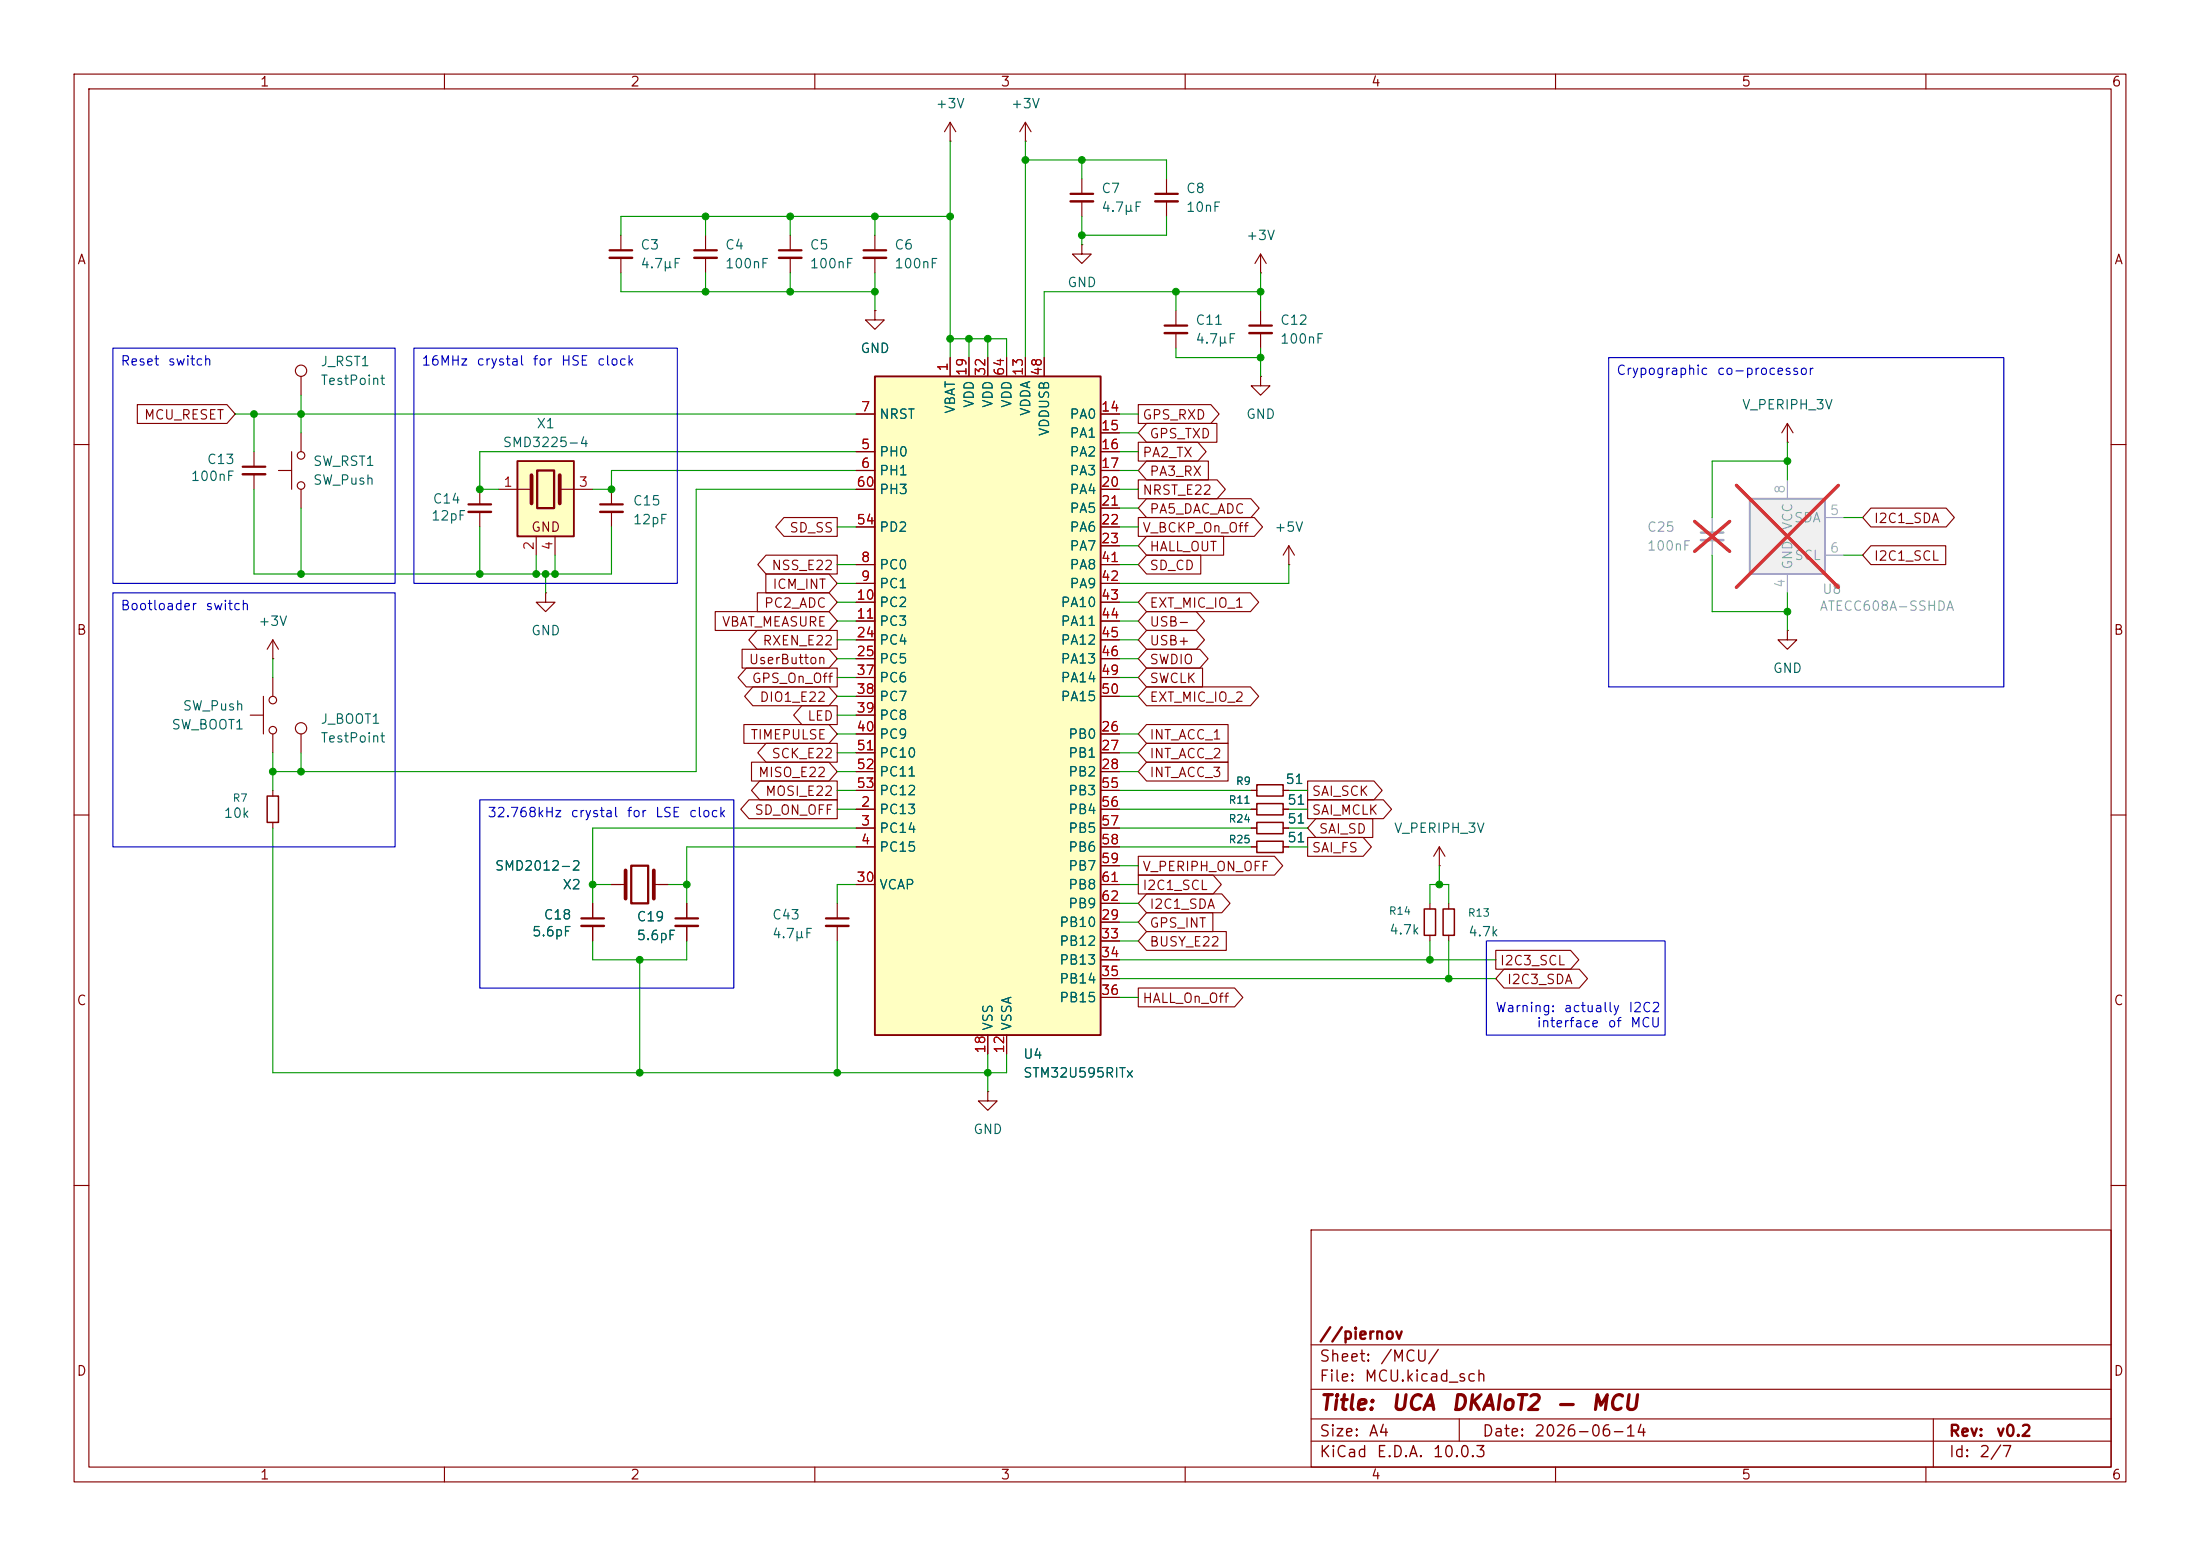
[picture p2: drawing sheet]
<svg xmlns="http://www.w3.org/2000/svg" width="297mm" height="210mm" viewBox="0 0 297 210" stroke-linecap="round" stroke-linejoin="round" font-family="sans-serif">
<g fill="none" stroke="#840000" stroke-width=".15">
<path d="M10 10h277v190h-277zM12 12h273v186h-273zM60 10v2M110 10v2M160 10v2M210 10v2M260 10v2M10 60h2M285 60h2M10 110h2M285 110h2M10 160h2"/>
<path d="M177 166h108v32h-108zM285 160h2M60 198v2M110 198v2M160 198v2M177 194.5h108M177 191.5h108M177 187.5h108M177 181.5h108M197 191.5v3M210 198v2M260 198v2"/>
<path d="M261 191.5v6.5"/>
</g>
<path d="M118.1 50.8h30.5v88.9h-30.5z" fill="#ffffc2"/>
<path d="M118.1 50.8h30.5v88.9h-30.5z" fill="none" stroke="#840000" stroke-width=".25"/>
<g fill="none" stroke="#840000" stroke-width=".15">
<path d="M115.6 55.9h2.5M128.3 48.3v2.5M130.8 48.3v2.5M133.3 48.3v2.5M135.9 48.3v2.5M138.4 48.3v2.5M141 48.3v2.5M148.6 55.9h2.5M148.6 58.4h2.5M115.6 61h2.5M115.6 63.5h2.5M115.6 76.2h2.5"/>
<path d="M115.6 78.7h2.5M115.6 66h2.5M115.6 71.1h2.5M148.6 61h2.5M148.6 63.5h2.5M148.6 76.2h2.5M148.6 78.7h2.5M148.6 66h2.5M148.6 68.6h2.5M148.6 71.1h2.5M148.6 73.7h2.5M115.6 81.3h2.5"/>
<path d="M115.6 83.8h2.5M115.6 86.4h2.5M115.6 88.9h2.5M115.6 99.1h2.5M115.6 91.4h2.5M115.6 94h2.5M115.6 96.5h2.5M148.6 81.3h2.5M148.6 83.8h2.5M148.6 86.4h2.5M148.6 88.9h2.5M148.6 99.1h2.5"/>
<path d="M148.6 91.4h2.5M148.6 94h2.5M241.3 85.1v1.3h1.3l-1.3 1.2-1.3-1.2h1.3M241.3 85.1h.1M115.6 109.2h2.5M115.6 111.8h2.5M115.6 114.3h2.5M115.6 101.6h2.5M115.6 104.1h2.5M115.6 119.4h2.5M115.6 106.7h2.5M148.6 109.2h2.5"/>
<path d="M148.6 111.8h2.5M148.6 114.3h2.5M148.6 101.6h2.5M148.6 104.1h2.5M148.6 119.4h2.5M148.6 106.7h2.5M148.6 116.8h2.5M133.3 139.7v2.5M135.9 139.7v2.5M148.6 124.5h2.5M148.6 127h2.5M148.6 129.5h2.5"/>
<path d="M148.6 132.1h2.5M148.6 134.6h2.5M148.6 121.9h2.5M193 121.9v.8M193 126.2v.8"/>
</g>
<path d="M192.3 122.7h1.5v3.5h-1.5z" fill="none" stroke="#840000" stroke-width=".2"/>
<path d="M229.6 71.9h3.1" fill="none" stroke="#a1a1a1" stroke-width=".3"/>
<path d="M229.6 72.9h3.1" fill="none" stroke="#a1a1a1" stroke-width=".33"/>
<path d="M231.1 69.9v2M231.1 72.9v2" fill="none" stroke="#a1a1a1" stroke-width=".15"/>
<path d="M228.8 70.4l4.7 4M233.5 70.4l-4.7 4" fill="none" stroke="#e12e31" stroke-width=".46"/>
<path d="M236.2 67.3h10.2v10.2h-10.2z" fill="#f0f0f0"/>
<path d="M236.2 67.3h10.2v10.2h-10.2z" fill="none" stroke="#a1a1a1" stroke-width=".25"/>
<path d="M241.3 64.8v2.5M241.3 77.5v2.5M246.4 69.9h2.5M246.4 74.9h2.5" fill="none" stroke="#a1a1a1" stroke-width=".15"/>
<path d="M234.4 65.5l13.8 13.8M248.2 65.5l-13.8 13.8" fill="none" stroke="#e12e31" stroke-width=".46"/>
<g fill="none" stroke="#840000" stroke-width=".15">
<path d="M83.8 31.8v2M83.8 34.8v2M95.2 31.8v2M95.2 34.8v2M40.6 50.8v2.5M40.6 58.4v2.6M241.3 59.7h.1M241.3 57.2l-.8 1.2M241.3 57.2l.8 1.2M241.3 57.2v2.5M34.3 61v2M34.3 64v2"/>
<path d="M37.6 63.5h1.8M39.4 61v5M40.6 66v2.6M64.8 66v2.1M64.8 69.1v2M82.5 66v2.1M82.5 69.1v2M174 76.2h.1M174 73.7l-.8 1.2M174 73.7l.8 1.2M174 73.7v2.5M194.3 116.8h.1"/>
<path d="M194.3 114.3l-.8 1.3M194.3 114.3l.8 1.3M194.3 114.3v2.5M195.6 121.9v.8M195.6 126.2v.8"/>
<circle cx="40.6" cy="50" r=".76"/>
<circle cx="40.6" cy="61.5" r=".51"/>
<circle cx="40.6" cy="65.5" r=".51"/>
</g>
<path d="M194.8 122.7h1.5v3.5h-1.5z" fill="none" stroke="#840000" stroke-width=".2"/>
<path d="M82.3 33.8h3M93.7 33.8h3.1M32.8 63h3M63.2 68.1h3.1M81 68.1h3.1" fill="none" stroke="#840000" stroke-width=".3"/>
<path d="M82.3 34.8h3M93.7 34.8h3.1M32.8 64h3M63.2 69.1h3.1M81 69.1h3.1" fill="none" stroke="#840000" stroke-width=".33"/>
<path d="M69.8 62.2h7.7v10.2h-7.7z" fill="#ffffc2"/>
<path d="M69.8 62.2h7.7v10.2h-7.7z" fill="none" stroke="#840000" stroke-width=".25"/>
<g fill="none" stroke="#840000" stroke-width=".15">
<path d="M128.3 19.1h.1M128.3 16.5l-.8 1.3M128.3 16.5l.7 1.3M128.3 16.5v2.6M138.4 19.1h.1M138.4 16.5l-.7 1.3M138.4 16.5l.8 1.3M138.4 16.5v2.6M106.7 31.8v2M106.7 34.8v2M118.1 31.8v2M118.1 34.8v2"/>
<path d="M146 33v1.3h1.3l-1.3 1.3-1.2-1.3h1.2M146 33h.1M146 24.1v2.1M146 27.2v2M157.5 24.1v2.1M157.5 27.2v2M170.2 36.8h.1M170.2 34.3l-.8 1.3M170.2 34.3l.7 1.3M170.2 34.3v2.5M18.5 54.6h12.1l1.1 1.3-1.1 1.3h-12.1zM115.6 55.9h2.5"/>
<path d="M118.1 41.9v1.3h1.3l-1.3 1.3-1.3-1.3h1.3M118.1 41.9h.1M128.3 48.3v2.5M130.8 48.3v2.5M133.3 48.3v2.5M135.9 48.3v2.5M138.4 48.3v2.5M141 48.3v2.5M148.6 55.9h2.5M148.6 58.4h2.5M153.7 54.6h9.8l1.1 1.3-1.1 1.3h-9.8zM153.7 59.7h8l1.1 1.3-1.1 1.2h-8z"/>
<path d="M154.8 57.1h9.5v2.6h-9.5l-1.1-1.3zM158.7 41.9v2M158.7 45v2M170.2 50.8v1.3h1.2l-1.2 1.2-1.3-1.2h1.3M170.2 50.8h.1M170.2 41.9v2M170.2 45v2M67.3 66h4.5M72.4 72.4v2.5M74.9 72.4v2.5M75.6 66h4.4M103.4 77.5h8.5l1.1 1.2-1.1 1.3h-8.5z"/>
<path d="M103.4 74.9h9.6v2.6h-9.6l-1.1-1.3zM105.8 69.8h7.2v2.6h-7.2l-1.1-1.3zM115.6 66h2.5M115.6 61h2.5M115.6 63.5h2.5M115.6 76.2h2.5M115.6 78.7h2.5M115.6 71.1h2.5M148.6 66h2.5M148.6 61h2.5M148.6 63.5h2.5M148.6 76.2h2.5"/>
<path d="M148.6 78.7h2.5M148.6 68.6h2.5M148.6 71.1h2.5M148.6 73.7h2.5M153.7 69.8h15.6l1.1 1.3-1.1 1.3h-15.6zM153.7 64.8h10.6l1.1 1.2-1.1 1.3h-10.6zM154.8 72.4h10.4v2.5h-10.4l-1.1-1.2zM154.8 74.9h7.3v2.6h-7.3l-1.1-1.3zM154.8 67.3h14.1l1.1 1.3-1.1 1.3h-14.1l-1.1-1.3zM154.8 62.2h8.3v2.6h-8.3l-1.1-1.3zM252.6 73.7h10.1v2.5h-10.1l-1.1-1.3zM252.6 68.6h10.1l1.1 1.3-1.1 1.2h-10.1l-1.1-1.2z"/>
<path d="M33.8 96.5h1.8M35.6 94v5.1M36.8 88.9h.1M36.8 86.4v2.5M36.8 91.4v2.6M36.8 99.1v2.5M36.8 86.4l-.7 1.2M36.8 86.4l.8 1.2M40.6 99.1v2.5M73.7 80v1.3h1.2l-1.2 1.3-1.3-1.3h1.3M73.7 80h.1M96.6 82.5h15.3l1.1 1.3-1.1 1.3h-15.3z"/>
<path d="M100.2 87.6h11.7l1.1 1.3-1.1 1.3h-11.7zM100.4 97.8h11.5l1.1 1.3-1.1 1.2h-11.5zM100.7 90.2h12.3v2.5h-12.3l-1.1-1.3zM101.6 92.7h10.3l1.1 1.3-1.1 1.3h-10.3l-1.1-1.3zM102.2 85.1h10.8v2.5h-10.8l-1.1-1.2zM102.2 80h9.7l1.1 1.3-1.1 1.3h-9.7zM108.2 95.2h4.8v2.6h-4.8l-1.1-1.3zM115.6 96.5h2.5M115.6 81.3h2.5M115.6 83.8h2.5M115.6 86.4h2.5M115.6 88.9h2.5"/>
<path d="M115.6 99.1h2.5M115.6 91.4h2.5M115.6 94h2.5M148.6 81.3h2.5M148.6 83.8h2.5M148.6 86.4h2.5M148.6 88.9h2.5M148.6 99.1h2.5M148.6 91.4h2.5M148.6 94h2.5M154.8 92.7h14l1.1 1.3-1.1 1.3h-14l-1.1-1.3zM154.8 85.1h6.7l1.1 1.3-1.1 1.2h-6.7l-1.1-1.2z"/>
<path d="M154.8 80h14l1.1 1.3-1.1 1.3h-14l-1.1-1.3zM154.8 82.5h6.7l1.1 1.3-1.1 1.3h-6.7l-1.1-1.3zM154.8 97.8h11v2.5h-11l-1.1-1.2zM154.8 87.6h7.2l1.1 1.3-1.1 1.3h-7.2l-1.1-1.3zM154.8 90.2h7.5v2.5h-7.5l-1.1-1.3zM36.8 106.7v.7M36.8 111v.8M82.5 119.4h2M88.3 119.4h1.9M101.1 107.9h11.9v2.6h-11.9l-1.1-1.3zM101.5 102.9h10.4l1.1 1.2-1.1 1.3h-10.4zM102.6 105.4h10.4v2.6h-10.4l-1.1-1.3z"/>
<path d="M103.4 100.3h9.6v2.6h-9.6l-1.1-1.3zM115.6 119.4h2.5M115.6 109.2h2.5M115.6 114.3h2.5M115.6 106.7h2.5M115.6 111.8h2.5M115.6 101.6h2.5M115.6 104.1h2.5M148.6 119.4h2.5M148.6 109.2h2.5M148.6 114.3h2.5M148.6 106.7h2.5"/>
<path d="M148.6 111.8h2.5M148.6 101.6h2.5M148.6 104.1h2.5M148.6 116.8h2.5M153.7 118.1h10.1l1.1 1.3-1.1 1.3h-10.1zM153.7 115.6h18.4l1.1 1.2-1.1 1.3h-18.4zM154.8 100.3h11v2.6h-11l-1.1-1.3zM154.8 102.9h11v2.5h-11l-1.1-1.3zM168.9 109.2h.8M168.9 114.3h.8M168.9 106.7h.8M168.9 111.8h.8"/>
<path d="M173.2 109.2h.8M173.2 114.3h.8M173.2 106.7h.8M173.2 111.8h.8M176.5 113h7.5l1.1 1.3-1.1 1.3h-7.5zM176.5 107.9h10.3l1.1 1.3-1.1 1.3h-10.3zM176.5 105.4h9l1.1 1.3-1.1 1.3h-9zM177.6 110.5h7.7v2.5h-7.7l-1.1-1.2zM80 121.9v2.1M80 125v2M92.7 121.9v2.1M92.7 125v2"/>
<path d="M113 121.9v2.1M113 125v2M133.3 139.7v2.5M135.9 139.7v2.5M148.6 124.5h2.5M148.6 127h2.5M148.6 129.5h2.5M148.6 132.1h2.5M148.6 134.6h2.5M148.6 121.9h2.5M153.7 133.3h13l1.1 1.3-1.1 1.3h-13zM154.8 123.2h8.9v2.5h-8.9l-1.1-1.2z"/>
<path d="M154.8 125.7h10.7v2.6h-10.7l-1.1-1.3zM154.8 120.6h10.1l1.2 1.3-1.2 1.3h-10.1l-1.1-1.3zM201.9 128.3h10.1l1.1 1.2-1.1 1.3h-10.1zM203 130.8h10.2l1.1 1.3-1.1 1.3h-10.2l-1.1-1.3zM133.3 147.3v1.3h1.3l-1.3 1.3-1.2-1.3h1.2M133.3 147.3h.1"/>
<circle cx="36.8" cy="98.6" r=".51"/>
<circle cx="36.8" cy="94.5" r=".51"/>
<circle cx="40.6" cy="98.3" r=".76"/>
</g>
<path d="M71.8 64.1v3.8M75.6 64.1v3.8M84.5 117.5v3.8M88.3 117.5v3.8" fill="none" stroke="#840000" stroke-width=".51"/>
<path d="M105.2 33.8h3M116.6 33.8h3M144.5 26.2h3.1M156 26.2h3M157.2 43.9h3.1M168.7 43.9h3M72.5 63.5h2.3v5.1h-2.3zM85.2 116.8h2.3v5.1h-2.3zM78.5 124h3M91.2 124h3M111.5 124h3.1" fill="none" stroke="#840000" stroke-width=".3"/>
<path d="M105.2 34.8h3M116.6 34.8h3M144.5 27.2h3.1M156 27.2h3M157.2 45h3.1M168.7 45h3M78.5 125h3M91.2 125h3M111.5 125h3.1" fill="none" stroke="#840000" stroke-width=".33"/>
<path d="M36.1 107.4h1.5v3.6h-1.5zM169.7 108.5h3.5v1.5h-3.5zM169.7 113.5h3.5v1.6h-3.5zM169.7 105.9h3.5v1.5h-3.5zM169.7 111h3.5v1.5h-3.5z" fill="none" stroke="#840000" stroke-width=".2"/>
<g fill="none" stroke="#009600" stroke-width=".15">
<path d="M128.3 19.1v29.2M138.4 19.1v29.2M83.8 36.8v2.6h34.3M95.2 29.2v2.6M95.2 36.8v2.6M106.7 29.2v2.6M106.7 36.8v2.6M118.1 29.2v2.6M118.1 36.8v5.1M128.3 29.2h-44.5v2.6M138.4 21.6h19.1v2.5M146 21.6v2.5"/>
<path d="M146 29.2v3.8M157.5 29.2v2.6h-11.5M158.7 39.4v2.5M170.2 36.8v5.1M170.2 39.4h-29.2v8.9M31.7 55.9h83.9M34.3 55.9v5.1M40.6 53.3v5.1M128.3 45.7h7.6v2.6M130.8 45.7v2.6M133.3 45.7v2.6M151.1 55.9h2.6"/>
<path d="M151.1 58.4h2.6M158.7 47v1.3h11.5M170.2 47v3.8M241.3 59.7v5.1M34.3 66v11.5h48.2v-6.4M40.6 68.6v8.9M64.8 71.1v6.4M72.4 74.9v2.6M73.7 77.5v2.5M74.9 74.9v2.6M113 78.7h2.6M113 71.1h2.6"/>
<path d="M113 76.2h2.6M115.6 61h-50.8v5h2.5M115.6 63.5h-33.1v2.5h-2.5M115.6 66h-21.6v38.1h-57.2M151.1 66h2.6M151.1 71.1h2.6M151.1 76.2h2.6M151.1 68.6h2.6M151.1 63.5h2.6M151.1 61h2.6M151.1 73.7h2.6M174 76.2v2.5h-22.9"/>
<path d="M231.1 74.9v7.7h10.2M241.3 62.2h-10.2v7.7M248.9 74.9h2.6M248.9 69.9h2.6M36.8 88.9v2.5M113 91.4h2.6M113 99.1h2.6M113 96.5h2.6M113 94h2.6M113 83.8h2.6M113 88.9h2.6M113 86.4h2.6"/>
<path d="M113 81.3h2.6M151.1 91.4h2.6M151.1 99.1h2.6M151.1 94h2.6M151.1 83.8h2.6M151.1 88.9h2.6M151.1 86.4h2.6M151.1 81.3h2.6M241.3 80v5.1M36.8 111.8v33h99.1v-2.6M36.8 101.6v5.1M40.6 101.6v2.5"/>
<path d="M80 119.4h2.5M90.2 119.4h2.5M113 106.7h2.6M113 109.2h2.6M113 101.6h2.6M113 104.1h2.6M115.6 114.3h-22.9v7.6M115.6 119.4h-2.6v2.5M115.6 111.8h-35.6v10.1M151.1 114.3h17.8M151.1 119.4h2.6M151.1 111.8h17.8"/>
<path d="M151.1 106.7h17.8M151.1 109.2h17.8M151.1 116.8h2.6M151.1 101.6h2.6M151.1 104.1h2.6M174 114.3h2.5M174 111.8h2.5M174 106.7h2.5M174 109.2h2.5M194.3 116.8v2.6M80 127v2.5h12.7v-2.5M86.4 129.5v15.3"/>
<path d="M113 127v17.8M151.1 132.1h50.8M151.1 129.5h50.8M151.1 127h2.6M151.1 134.6h2.6M151.1 124.5h2.6M151.1 121.9h2.6M193 121.9v-2.5h2.6v2.5M193 127v2.5M195.6 127v5.1M133.3 142.2v5.1"/>
</g>
<path d="M15.2 47h38.1v31.7h-38.1zM55.9 47h35.5v31.7h-35.5zM217.2 48.3h53.3v44.4h-53.3zM15.2 80h38.1v34.3h-38.1zM64.8 108h34.3v25.4h-34.3zM200.7 127h24.1v12.7h-24.1z" fill="none" stroke="#0000c2" stroke-width=".15"/>
<g fill="#009600" stroke="#009600" stroke-width=".14">
<circle cx="106.7" cy="29.2" r=".46"/>
<circle cx="95.2" cy="39.4" r=".46"/>
<circle cx="95.2" cy="29.2" r=".46"/>
<circle cx="118.1" cy="39.4" r=".46"/>
<circle cx="118.1" cy="29.2" r=".46"/>
<circle cx="106.7" cy="39.4" r=".46"/>
<circle cx="128.3" cy="29.2" r=".46"/>
<circle cx="64.8" cy="77.5" r=".46"/>
<circle cx="74.9" cy="77.5" r=".46"/>
<circle cx="73.7" cy="77.5" r=".46"/>
<circle cx="72.4" cy="77.5" r=".46"/>
<circle cx="64.8" cy="66" r=".46"/>
<circle cx="40.6" cy="55.9" r=".46"/>
<circle cx="40.6" cy="77.5" r=".46"/>
<circle cx="82.5" cy="66" r=".46"/>
<circle cx="34.3" cy="55.9" r=".46"/>
<circle cx="130.8" cy="45.7" r=".46"/>
<circle cx="133.3" cy="45.7" r=".46"/>
<circle cx="128.3" cy="45.7" r=".46"/>
<circle cx="92.7" cy="119.4" r=".46"/>
<circle cx="40.6" cy="104.1" r=".46"/>
<circle cx="36.8" cy="104.1" r=".46"/>
<circle cx="86.4" cy="129.5" r=".46"/>
<circle cx="86.4" cy="144.8" r=".46"/>
<circle cx="113" cy="144.8" r=".46"/>
<circle cx="80" cy="119.4" r=".46"/>
<circle cx="133.3" cy="144.8" r=".46"/>
<circle cx="241.3" cy="82.6" r=".46"/>
<circle cx="170.2" cy="39.4" r=".46"/>
<circle cx="170.2" cy="48.3" r=".46"/>
<circle cx="241.3" cy="62.2" r=".46"/>
<circle cx="195.6" cy="132.1" r=".46"/>
<circle cx="194.3" cy="119.4" r=".46"/>
<circle cx="193" cy="129.5" r=".46"/>
<circle cx="158.7" cy="39.4" r=".46"/>
<circle cx="138.4" cy="21.6" r=".46"/>
<circle cx="146" cy="21.6" r=".46"/>
<circle cx="146" cy="31.8" r=".46"/>
</g>
<g font-size="2" fill="#840000">
<text x="178" y="190.8">Title:</text>
<text x="187.7" y="190.8">UCA</text>
<text x="195.8" y="190.8">DKAIoT2</text>
<text x="210" y="190.8">—</text>
<text x="214.6" y="190.8">MCU</text>
</g>
<g font-size="1.5" fill="#840000">
<text x="178" y="184.2">Sheet:</text>
<text x="178" y="181.2">//piernov</text>
<text x="186.2" y="184.2">/MCU/</text>
<text x="178" y="186.9">File:</text>
<text x="184.1" y="186.9">MCU.kicad_sch</text>
<text x="178" y="197.1">KiCad</text>
<text x="178" y="194.3">Size:</text>
<text x="184.7" y="194.3">A4</text>
<text x="185.7" y="197.1">E.D.A.</text>
<text x="193.3" y="197.1">10.0.3</text>
<text x="200" y="194.3">Date:</text>
<text x="207" y="194.3">2026-06-14</text>
<text x="263" y="194.3">Rev:</text>
<text x="263" y="197.1">Id:</text>
<text x="267.1" y="197.1">2/7</text>
<text x="269.4" y="194.3">v0.2</text>
</g>
<g font-size="1.3" fill="#840000">
<text x="35" y="12">1</text>
<text x="85" y="12">2</text>
<text x="135" y="12">3</text>
<text x="185" y="12">4</text>
<text x="235" y="12">5</text>
<text x="285" y="12">6</text>
<text x="10.3" y="36">A</text>
<text x="285.3" y="36">A</text>
<text x="19.4" y="56.9">MCU_RESET</text>
<text x="154.1" y="56.9">GPS_RXD</text>
<text x="155.1" y="59.5">GPS_TXD</text>
<text x="154.1" y="62">PA2_TX</text>
<text x="155.1" y="64.6">PA3_RX</text>
<text x="154.1" y="67.1">NRST_E22</text>
<text x="155.1" y="69.6">PA5_DAC_ADC</text>
<text x="252.9" y="70.9">I2C1_SDA</text>
<text x="71.6" y="72.1">GND</text>
<text x="104.1" y="77.3">NSS_E22</text>
<text x="106.5" y="72.2">SD_SS</text>
<text x="154.1" y="72.2">V_BCKP_On_Off</text>
<text x="155.1" y="74.7">HALL_OUT</text>
<text x="155.1" y="77.3">SD_CD</text>
<text x="252.9" y="76">I2C1_SCL</text>
<text x="103.1" y="82.3">PC2_ADC</text>
<text x="104.2" y="79.8">ICM_INT</text>
<text x="155.1" y="82.3">EXT_MIC_IO_1</text>
<text x="10.3" y="86">B</text>
<text x="97.4" y="84.9">VBAT_MEASURE</text>
<text x="101" y="90">UserButton</text>
<text x="102.9" y="87.4">RXEN_E22</text>
<text x="155.1" y="87.4">USB+</text>
<text x="155.1" y="84.9">USB-</text>
<text x="155.1" y="90">SWDIO</text>
<text x="285.3" y="86">B</text>
<text x="101.4" y="92.5">GPS_On_Off</text>
<text x="102.4" y="95">DIO1_E22</text>
<text x="155.1" y="95">EXT_MIC_IO_2</text>
<text x="155.1" y="92.5">SWCLK</text>
<text x="101.2" y="100.1">TIMEPULSE</text>
<text x="108.9" y="97.6">LED</text>
<text x="155.1" y="100.1">INT_ACC_1</text>
<text x="102.3" y="105.2">MISO_E22</text>
<text x="103.2" y="107.7">MOSI_E22</text>
<text x="104.1" y="102.7">SCK_E22</text>
<text x="155.1" y="102.7">INT_ACC_2</text>
<text x="155.1" y="105.2">INT_ACC_3</text>
<text x="177" y="107.7">SAI_SCK</text>
<text x="101.8" y="110.3">SD_ON_OFF</text>
<text x="177" y="110.3">SAI_MCLK</text>
<text x="178" y="112.8">SAI_SD</text>
<text x="154.1" y="117.9">V_PERIPH_ON_OFF</text>
<text x="177" y="115.4">SAI_FS</text>
<text x="154.1" y="120.4">I2C1_SCL</text>
<text x="155.1" y="125.5">GPS_INT</text>
<text x="155.1" y="123">I2C1_SDA</text>
<text x="155.1" y="128.1">BUSY_E22</text>
<text x="202.4" y="130.6">I2C3_SCL</text>
<text x="10.3" y="136">C</text>
<text x="154.1" y="135.7">HALL_On_Off</text>
<text x="203.4" y="133.1">I2C3_SDA</text>
<text x="285.3" y="136">C</text>
<text x="10.3" y="186">D</text>
<text x="285.3" y="186">D</text>
<text x="35" y="200">1</text>
<text x="85" y="200">2</text>
<text x="135" y="200">3</text>
<text x="185" y="200">4</text>
<text x="235" y="200">5</text>
<text x="285" y="200">6</text>
</g>
<g font-size="1.3" fill="#006464">
<text x="126.2" y="14.9">+3V</text>
<text x="136.4" y="14.9">+3V</text>
<text x="148.6" y="26.4">C7</text>
<text x="148.6" y="28.9">4.7µF</text>
<text x="160" y="26.4">C8</text>
<text x="160" y="28.9">10nF</text>
<text x="86.4" y="34">C3</text>
<text x="97.8" y="34">C4</text>
<text x="109.2" y="34">C5</text>
<text x="120.7" y="34">C6</text>
<text x="168.1" y="32.7">+3V</text>
<text x="86.4" y="36.5">4.7µF</text>
<text x="97.8" y="36.5">100nF</text>
<text x="109.2" y="36.5">100nF</text>
<text x="120.7" y="36.5">100nF</text>
<text x="144" y="39.1">GND</text>
<text x="116.1" y="48">GND</text>
<text x="161.3" y="46.7">4.7µF</text>
<text x="161.3" y="44.2">C11</text>
<text x="172.7" y="46.7">100nF</text>
<text x="172.7" y="44.2">C12</text>
<text x="43.2" y="52.3">TestPoint</text>
<text x="43.2" y="49.7">J_RST1</text>
<text x="72.3" y="58.1">X1</text>
<text x="118.6" y="56.9">NRST</text>
<text x="129.2" y="55.9" transform="rotate(-90 129.2 55.9)">VBAT</text>
<text x="131.8" y="55.1" transform="rotate(-90 131.8 55.1)">VDD</text>
<text x="134.3" y="55.1" transform="rotate(-90 134.3 55.1)">VDD</text>
<text x="136.9" y="55.1" transform="rotate(-90 136.9 55.1)">VDD</text>
<text x="139.4" y="56.2" transform="rotate(-90 139.4 56.2)">VDDA</text>
<text x="141.9" y="58.9" transform="rotate(-90 141.9 58.9)">VDDUSB</text>
<text x="144.3" y="56.9">PA0</text>
<text x="144.3" y="59.4">PA1</text>
<text x="168.1" y="56.9">GND</text>
<text x="235.1" y="55.6">V_PERIPH_3V</text>
<text x="25.7" y="65.2">100nF</text>
<text x="27.8" y="62.9">C13</text>
<text x="42.2" y="63.2">SW_RST1</text>
<text x="42.2" y="65.7">SW_Push</text>
<text x="67.8" y="60.7">SMD3225-4</text>
<text x="118.6" y="61.9">PH0</text>
<text x="118.6" y="64.5">PH1</text>
<text x="144.3" y="61.9">PA2</text>
<text x="144.3" y="64.5">PA3</text>
<text x="58.1" y="70.6">12pF</text>
<text x="58.3" y="68.3">C14</text>
<text x="85.4" y="68.5">C15</text>
<text x="85.4" y="71.1">12pF</text>
<text x="118.6" y="67">PH3</text>
<text x="144.3" y="67">PA4</text>
<text x="144.3" y="69.6">PA5</text>
<text x="118.6" y="77.2">PC0</text>
<text x="118.6" y="72.1">PD2</text>
<text x="144.3" y="72.1">PA6</text>
<text x="144.3" y="74.6">PA7</text>
<text x="144.3" y="77.2">PA8</text>
<text x="172" y="72.1">+5V</text>
<text x="118.6" y="79.7">PC1</text>
<text x="118.6" y="82.3">PC2</text>
<text x="143.1" y="82.3">PA10</text>
<text x="144.3" y="79.7">PA9</text>
<text x="34.8" y="84.8">+3V</text>
<text x="71.6" y="86.1">GND</text>
<text x="118.6" y="84.8">PC3</text>
<text x="118.6" y="87.3">PC4</text>
<text x="118.6" y="89.9">PC5</text>
<text x="143.1" y="84.8">PA11</text>
<text x="143.1" y="87.3">PA12</text>
<text x="143.1" y="89.9">PA13</text>
<text x="118.6" y="92.4">PC6</text>
<text x="118.6" y="95">PC7</text>
<text x="143.1" y="92.4">PA14</text>
<text x="143.1" y="95">PA15</text>
<text x="239.3" y="91.1">GND</text>
<text x="23.1" y="98.8">SW_BOOT1</text>
<text x="24.6" y="96.2">SW_Push</text>
<text x="43.2" y="98">J_BOOT1</text>
<text x="43.2" y="100.5">TestPoint</text>
<text x="118.6" y="97.5">PC8</text>
<text x="118.6" y="100">PC9</text>
<text x="144.1" y="100">PB0</text>
<text x="118.6" y="102.6">PC10</text>
<text x="118.6" y="105.1">PC11</text>
<text x="118.6" y="107.7">PC12</text>
<text x="144.1" y="102.6">PB1</text>
<text x="144.1" y="105.1">PB2</text>
<text x="144.1" y="107.7">PB3</text>
<text x="173.4" y="106.1">51</text>
<text x="30.1" y="110.7">10k</text>
<text x="118.6" y="110.2">PC13</text>
<text x="118.6" y="112.7">PC14</text>
<text x="144.1" y="110.2">PB4</text>
<text x="144.1" y="112.7">PB5</text>
<text x="173.7" y="108.9">51</text>
<text x="173.7" y="111.5">51</text>
<text x="188.1" y="112.7">V_PERIPH_3V</text>
<text x="66.7" y="117.8">SMD2012-2</text>
<text x="118.6" y="115.3">PC15</text>
<text x="144.1" y="115.3">PB6</text>
<text x="144.1" y="117.8">PB7</text>
<text x="173.7" y="114">51</text>
<text x="73.3" y="124.4">C18</text>
<text x="75.9" y="120.4">X2</text>
<text x="85.9" y="124.7">C19</text>
<text x="104.1" y="124.4">C43</text>
<text x="118.6" y="120.4">VCAP</text>
<text x="142.9" y="125.4">PB10</text>
<text x="144.1" y="120.4">PB8</text>
<text x="144.1" y="122.9">PB9</text>
<text x="71.7" y="126.7">5.6pF</text>
<text x="85.9" y="127.2">5.6pF</text>
<text x="104.1" y="127">4.7µF</text>
<text x="142.9" y="128">PB12</text>
<text x="142.9" y="130.5">PB13</text>
<text x="187.5" y="126.4">4.7k</text>
<text x="198.1" y="126.7">4.7k</text>
<text x="142.9" y="133.1">PB14</text>
<text x="142.9" y="135.6">PB15</text>
<text x="134.3" y="139.2" transform="rotate(-90 134.3 139.2)">VSS</text>
<text x="136.9" y="139.2" transform="rotate(-90 136.9 139.2)">VSSA</text>
<text x="138" y="143.2">U4</text>
<text x="138" y="145.8">STM32U595RITx</text>
<text x="131.3" y="153.4">GND</text>
</g>
<g font-size="1.3" fill="#0000c2">
<text x="16.2" y="49.7">Reset</text>
<text x="22.6" y="49.7">switch</text>
<text x="56.8" y="49.7">16 MHz</text>
<text x="64.2" y="49.7">crystal</text>
<text x="71.8" y="49.7">for</text>
<text x="75.6" y="49.7">HSE</text>
<text x="80.5" y="49.7">clock</text>
<text x="218.1" y="50.9">Crypographic</text>
<text x="231.7" y="50.9">co-processor</text>
<text x="16.2" y="82.7">Bootloader</text>
<text x="27.6" y="82.7">switch</text>
<text x="65.7" y="110.6">32.768 kHz</text>
<text x="76.9" y="110.6">crystal</text>
<text x="84.5" y="110.6">for</text>
<text x="88.3" y="110.6">LSE</text>
<text x="92.9" y="110.6">clock</text>
<text x="201.8" y="136.9">Warning:</text>
<text x="211" y="136.9">actually</text>
<text x="219.7" y="136.9">I2C2</text>
<text x="207.4" y="139">interface</text>
<text x="216.9" y="139">of</text>
<text x="220" y="139">MCU</text>
</g>
<g font-size="1.3" fill="#a90000">
<text x="128.2" y="50.2" transform="rotate(-90 128.2 50.2)">1</text>
<text x="130.8" y="50.8" transform="rotate(-90 130.8 50.8)">19</text>
<text x="133.3" y="50.8" transform="rotate(-90 133.3 50.8)">32</text>
<text x="135.9" y="50.8" transform="rotate(-90 135.9 50.8)">64</text>
<text x="138.4" y="50.8" transform="rotate(-90 138.4 50.8)">13</text>
<text x="140.9" y="50.8" transform="rotate(-90 140.9 50.8)">48</text>
<text x="116.1" y="55.9">7</text>
<text x="148.5" y="55.9">14</text>
<text x="148.5" y="58.4">15</text>
<text x="116.1" y="60.9">5</text>
<text x="116.1" y="63.5">6</text>
<text x="148.5" y="60.9">16</text>
<text x="148.5" y="63.5">17</text>
<text x="67.9" y="66">1</text>
<text x="78" y="66">3</text>
<text x="115.5" y="71.1">54</text>
<text x="115.5" y="66">60</text>
<text x="148.5" y="66">20</text>
<text x="148.5" y="68.6">21</text>
<text x="148.5" y="71.1">22</text>
<text x="72.4" y="74.4" transform="rotate(-90 72.4 74.4)">2</text>
<text x="74.9" y="74.4" transform="rotate(-90 74.9 74.4)">4</text>
<text x="116.1" y="76.2">8</text>
<text x="148.5" y="73.6">23</text>
<text x="148.5" y="76.2">41</text>
<text x="115.5" y="81.3">10</text>
<text x="115.5" y="83.8">11</text>
<text x="116.1" y="78.7">9</text>
<text x="148.5" y="78.7">42</text>
<text x="148.5" y="81.3">43</text>
<text x="148.5" y="83.8">44</text>
<text x="115.5" y="86.3">24</text>
<text x="115.5" y="88.9">25</text>
<text x="148.5" y="86.3">45</text>
<text x="148.5" y="88.9">46</text>
<text x="115.5" y="91.4">37</text>
<text x="115.5" y="94">38</text>
<text x="148.5" y="91.4">49</text>
<text x="148.5" y="94">50</text>
<text x="115.5" y="96.5">39</text>
<text x="115.5" y="99">40</text>
<text x="115.5" y="101.6">51</text>
<text x="148.5" y="99">26</text>
<text x="148.5" y="101.6">27</text>
<text x="115.5" y="104.1">52</text>
<text x="115.5" y="106.7">53</text>
<text x="148.5" y="104.1">28</text>
<text x="148.5" y="106.7">55</text>
<text x="116.1" y="109.2">2</text>
<text x="116.1" y="111.7">3</text>
<text x="148.5" y="109.2">56</text>
<text x="148.5" y="111.7">57</text>
<text x="115.5" y="119.4">30</text>
<text x="116.1" y="114.3">4</text>
<text x="148.5" y="114.3">58</text>
<text x="148.5" y="116.8">59</text>
<text x="148.5" y="119.4">61</text>
<text x="148.5" y="124.4">29</text>
<text x="148.5" y="121.9">62</text>
<text x="148.5" y="127">33</text>
<text x="148.5" y="129.5">34</text>
<text x="148.5" y="132.1">35</text>
<text x="148.5" y="134.6">36</text>
<text x="133.3" y="142.3" transform="rotate(-90 133.3 142.3)">18</text>
<text x="135.9" y="142.3" transform="rotate(-90 135.9 142.3)">12</text>
</g>
<g font-size="1.3" fill="#aaa">
<text x="241.3" y="66.7" transform="rotate(-90 241.3 66.7)">8</text>
<text x="246.9" y="69.8">5</text>
<text x="246.9" y="74.9">6</text>
<text x="241.3" y="79.4" transform="rotate(-90 241.3 79.4)">4</text>
</g>
<g font-size="1.3" fill="#989898">
<text x="242.1" y="70.8">SDA</text>
<text x="242.3" y="71.6" transform="rotate(-90 242.3 71.6)">VCC</text>
<text x="222.3" y="74.6">100nF</text>
<text x="222.3" y="72.1">C25</text>
<text x="242.2" y="75.9">SCL</text>
<text x="242.3" y="77" transform="rotate(-90 242.3 77)">GND</text>
<text x="245.6" y="82.8">ATECC608A-SSHDA</text>
<text x="245.9" y="80.5">U8</text>
</g>
<g font-size="1" fill="#006464">
<text x="166.8" y="106.2">R9</text>
<text x="31.3" y="108.5">R7</text>
<text x="165.8" y="108.7">R11</text>
<text x="165.8" y="111.3">R24</text>
<text x="165.8" y="114.1">R25</text>
<text x="187.4" y="123.7">R14</text>
<text x="198.1" y="124">R13</text>
</g>
</svg>
